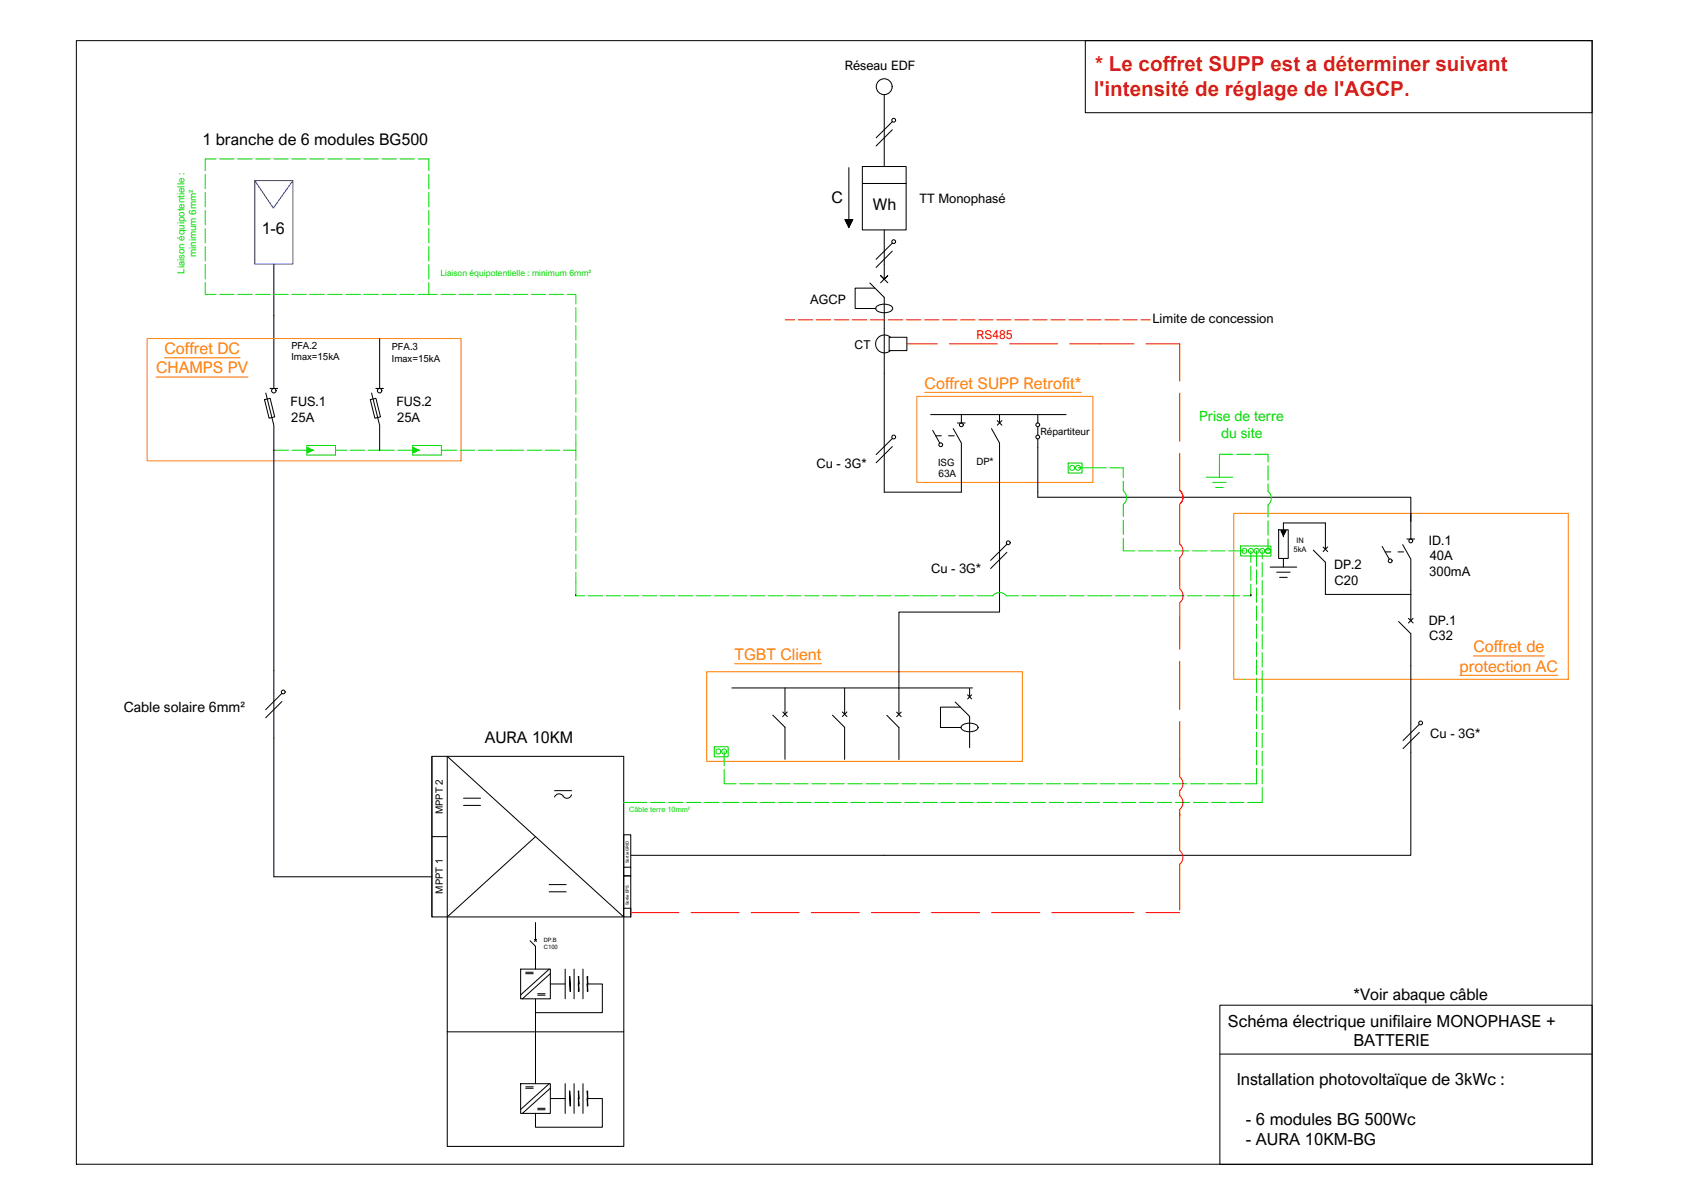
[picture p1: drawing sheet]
<svg xmlns="http://www.w3.org/2000/svg" width="420mm" height="297mm" viewBox="0 0 420 297" stroke-linecap="round" stroke-linejoin="round" font-family="sans-serif">
<!-- layer: 0 -->
<g fill="none" stroke="#000" stroke-width=".25">
<path d="M19.1 10.1h378.1v280.3h-378.1zM66 99.7l1.4-.4 1.1 4.7-1.4 .3zM66.3 98l2 8.1v61.1M92.4 99.7l1.4-.4 1.1 4.7-1.4 .3zM92.7 98l2 8.1v6.2M220.6 93.1v18.3M222.2 84.1a2.22 2.22 0 0 0-3.1 .1 2.22 2.22 0 0 0 0 3.1 2.22 2.22 0 0 0 3.1 .1M239.9 118.3v4.4h-19.3M247.4 106.9l2 3.6v42.2h-25.1v18.9M248.8 104.9l1.2 1.1M249.4 103.4v2.1M250 104.9l-1.2 1.1"/>
<path d="M258.9 109.5v14.5h93.1v4M258.9 103.4v2.1M258.9 106.4v2.1M143.7 148.6h.1M312.1 148.6h.1M68.3 184.1v34.6h39.5M107.8 188.6v40.1M111.6 188.6h44v40.1h-44zM352 187.6v25.7h-194.6M107.8 208.7h3.8M133.6 208.7l-22 20h-3.8v-40.1h3.8l44 40.1M111.6 228.8v28.5h44v-28.5"/>
<path d="M133.6 239.6v2.1M133.6 230.1v1.5M157.4 226.5v2.2M111.6 257.3v28.6h44v-28.6M129.9 241.7h7.4v7.4h-7.4zM131.2 242.5h1.8M131.2 242.8h1.8M133.6 252.6v17.7M134.2 247.8h1.8M134.2 248.2h1.8M137 241.7l-7.1 6.4M137.3 242.8l-7 6.3"/>
<path d="M137.3 245.4h3.7M141 241.7v7.4M142.1 245.4h.1M143.2 241.7v7.4M144.4 245.4h.1M145.5 241.7v7.4M146.6 245.4h.1M146.6 245.4h3.7v7.2h-16.7v-3.5M304.4 250.7h92.8v39.7h-92.8zM129.9 270.3h7.4v7.4h-7.4zM131.2 271.1h1.8M131.2 271.4h1.8"/>
<path d="M134.2 276.4h1.8M134.2 276.8h1.8M137 270.3l-7.1 6.4M137.3 271.4l-7 6.3M137.3 274h3.7M141 270.3v7.4M142.1 274h.1M143.2 270.3v7.4M144.4 274h.1M145.5 270.3v7.4M146.6 274h.1M146.6 274h3.7v7.1h-16.7v-3.4"/>
</g>
<!-- layer: Liaisons -->
<g fill="none" stroke="#000" stroke-width=".25">
<path d="M270.8 10.1h126.4v18h-126.4zM220.6 23.6v17.9M222.6 32.4l-4 4M222.7 30.3l-4.1 4.1M210.8 54.8h1.9l-.9 1.9zM211.8 41.8v13M215.2 41.5h10.9v15.8h-10.9zM215.2 45.8h10.9M220.6 57.3v12.3M68.3 78.7v18.2M217 70.6l3.6 3.6v18.9M218.3 71.9h-4.9v5h5.1"/>
<path d="M218.8 76.4a3.2 3.2 0 0 1 3.9 .2 1.22 1.22 0 0 1-1.5 1.4l-1.7-.1a.87 .87 0 0 1-.9-.5 .87 .87 0 0 1 .2-1zM219.7 70.5l1.8-1.8-.9 .9-.9-.9 1.8 1.8M222.6 62.6l-4 4.1M222.7 60.6l-4.1 4.1M67.4 96.9h1.9M93.8 96.9h1.9M94.7 84.4v12.5M221.8 84.1h4.5v3.3h-4.5zM220.6 111.4v11.3M222.6 111.4l-4 4M222.7 109.3l-4.1 4.1M232.2 103.4h33.8"/>
<path d="M232.7 107.3l1.8 3.2M233.5 108.7h1.4M236.7 108.7h1.4M237.8 106.9l2.1 3.6v7.8M238.9 105.5h1.9M239.9 103.4v2.1M251.2 137.7l-4 4.1M251.2 135.7l-4 4.1M319 132.1h2.4v7.2h-2.4zM319.6 132.4h1.2l-.6 1.2zM320.2 133.6v-3.2h10.5v6.6M320.2 139.3v2.1"/>
<path d="M327.7 137.2l3 3v8.1h21.3M330.1 136.4l1.2 1.2M331.3 136.4l-1.2 1.2M344.8 136.3l1.8 3.2M345.6 137.6h1.4M348.8 137.6h1.4M350 135.8l2 3.6v15.4M351 134.4h2M352 128v6.4M316.9 141.4h6.7M318.5 142.7h3.4M319.3 144h1.9"/>
<path d="M349 155l3 3.1v29.5M351.4 154.2l1.2 1.2M352.6 154.2l-1.2 1.2M68.3 167.2v16.9M70.3 172.9l-4 4.1M70.3 175l-4 4M182.6 171.6h60M192.8 178.4l3.1 3v8M195.3 177.6l1.1 1.1M195.9 171.6v6.5M196.4 177.6l-1.1 1.1M207.7 178.4l3 3v8"/>
<path d="M210.2 177.6l1.1 1.1M210.7 171.6v6.5M211.3 177.6l-1.1 1.1M221.3 178.4l3 3v8M223.7 177.6l1.2 1.2M224.3 171.6v6.6M224.9 177.6l-1.2 1.2M238.3 175.1l3.6 3.6v7.8M239.6 176.4h-4.9v5h5.1M241.4 173.3l1 1M241.9 171.7v2.1M242.4 173.3l-1 1"/>
<path d="M115.7 199.1h4.2M138.4 197.2h4.2M140.5 198.5a1.22 1.22 0 0 0-2.1 .3M142.6 198.2a1.15 1.15 0 0 1-1 .9 1.15 1.15 0 0 1-1.1-.6M240.1 180.9a3.2 3.2 0 0 1 3.9 .2 1.22 1.22 0 0 1-1.5 1.4l-1.7-.1a.87 .87 0 0 1-.9-.5 .87 .87 0 0 1 .2-1zM354.1 182.7l-4 4M354.1 180.7l-4 4M115.7 200.9h4.2M155.6 218.4h1.8v10.3h-1.8zM155.6 208.2h1.8v10.2h-1.8zM132.2 234.6l1.4 1.4v3.6M133.4 234.3l.5 .5"/>
<path d="M133.6 231.6v2.9M133.9 234.3l-.5 .5M137 220.6h4.3M137 222.4h4.3"/>
<circle cx="220.6" cy="21.6" r="1.98"/>
<circle cx="223" cy="30" r=".48"/>
<circle cx="223" cy="60.3" r=".48"/>
<circle cx="68.3" cy="97.4" r=".56"/>
<circle cx="94.7" cy="97.4" r=".56"/>
<circle cx="223" cy="109" r=".48"/>
<circle cx="234.7" cy="110.9" r=".48"/>
<circle cx="239.9" cy="105.9" r=".48"/>
<circle cx="258.9" cy="105.9" r=".48"/>
<circle cx="258.9" cy="109" r=".48"/>
<circle cx="251.6" cy="135.4" r=".48"/>
<circle cx="346.8" cy="139.9" r=".48"/>
<circle cx="352" cy="134.9" r=".48"/>
<circle cx="70.7" cy="172.6" r=".48"/>
<circle cx="354.4" cy="180.3" r=".48"/>
</g>
<!-- layer: photovoltaique -->
<path d="M68.3 65.9v12.8" fill="none" stroke="#000" stroke-width=".25"/>
<!-- layer: Terre -->
<g fill="none" stroke="#0d0" stroke-width=".25">
<path d="M53.9 39.6h-2.7v3M54.8 39.6h3.6M59.3 39.6h3.6M63.8 39.6h3.6M68.3 39.6h3.6M72.8 39.6h3.6M77.3 39.6h3.6M81.8 39.6h3.6M86.3 39.6h3.6M90.8 39.6h3.6M95.3 39.6h3.6M99.8 39.6h3.6"/>
<path d="M104.3 39.6h2.7v3M51.2 43.5v3.6M51.2 48v3.6M51.2 52.5v3.6M51.2 57v3.6M107 43.5v3.6M107 48v3.6M107 52.5v3.6M107 57v3.6M51.2 70.5v2.9h2.7M51.2 61.5v3.6M51.2 66v3.6"/>
<path d="M54.8 73.4h3.6M59.3 73.4h3.6M63.8 73.4h3.6M68.3 73.4h3.6M72.8 73.4h3.6M77.3 73.4h3.6M81.8 73.4h3.6M86.3 73.4h3.6M90.8 73.4h3.6M95.3 73.4h3.6M99.8 73.4h3.6M107 70.5v2.9h-2.7"/>
<path d="M107 61.5v3.6M107 66v3.6M107 73.4h2.1M110 73.4h3.6M114.5 73.4h3.7M119 73.4h3.6M123.5 73.4h3.6M128 73.4h3.6M132.5 73.4h3.6M137 73.4h3.7M141.5 73.4h2.2v2.4M143.7 76.7v3.6"/>
<path d="M143.7 81.2v3.6M143.7 85.7v3.6M143.7 90.2v3.6M143.7 94.7v3.6M143.7 99.2v3.6M68.3 112.3h3.7M72.9 112.3h5.1M76.6 111.1h7.1v2.4h-7.1zM76.8 111.7l1.2 .6-1.2 .6zM83.7 112.3h2.8M87.4 112.3h3.6M91.9 112.3h6.5"/>
<path d="M99.3 112.3h5.1M103 111.1h7.1v2.4h-7.1zM103.2 111.7l1.2 .6-1.2 .6zM110.1 112.3h3.8M114.8 112.3h3.6M119.3 112.3h3.6M123.8 112.3h6.9M131.6 112.3h3.6M136.1 112.3h3.6M140.6 112.3h3.1v2.5M143.7 103.7v3.6M143.7 108.2v4.1"/>
<path d="M143.7 115.7v3.6M266.5 115.5h3.5v2.5h-3.5zM269 116.7h7M276.9 116.7h3.3l.1 2.4M280.3 120v2.4a2.21 2.21 0 0 1 0 3.4v3M300.9 119h6.7M307.6 113.3h-3.4v5.7v-2.4M308.5 113.3h3.6M313 113.3h3.4M316.4 113.3v1.9M316.4 116.1v3.6M143.7 120.2v3.6"/>
<path d="M143.7 124.7v3.6M143.7 129.2v3.6M143.7 133.7v3.6M143.7 138.2v3.6M280.2 137.4h3M280.3 129.8v3.6M280.3 134.2v3.1M284.1 137.4h3.6M288.6 137.4h3.6M293.1 137.4h3.6M297.6 137.4h3.6M302.1 137.4h3.6"/>
<path d="M302.6 120.3h3.3M303.3 121.6h1.9M306.6 137.4h3.8M309.5 136.1l7.6 .1v2.5l-7.6-.1zM309.5 137.4h.1M312.1 137.4v2.9M313.5 137.4v3.8M314.9 137.3v2.1M316 136.9l.3-.1a.61 .61 0 0 1 .7 .6 .63 .63 0 0 0-.9-.6 .63 .63 0 0 0-.1 1 .63 .63 0 0 0 1-.3v-.1a.62 .62 0 0 1-.9 .6 .62 .62 0 0 1-.1-1.1zM316.4 120.7v1.9a2.18 2.18 0 0 1 0 3.3v3.1M316.4 129.9v3.6M316.4 134.4v3"/>
<path d="M143.7 142.7v5.9h2.2M146.8 148.6h3.6M151.3 148.6h3.6M155.8 148.6h3.6M160.3 148.6h3.6M164.8 148.6h3.6M169.3 148.6h3.6M173.8 148.6h3.6M178.3 148.6h3.6M182.8 148.6h3.6M187.3 148.6h3.6M191.8 148.6h3.6"/>
<path d="M196.3 148.6h3.6M200.8 148.6h3.6M205.3 148.6h3.6M209.8 148.6h3.6M214.3 148.6h3.6M218.8 148.6h3.6M223.3 148.6h3.6M227.8 148.6h6.1M234.8 148.6h3.6M239.3 148.6h3.6M243.8 148.6h3.9a2.21 2.21 0 0 1 3.4 0h3M255 148.6h3.6"/>
<path d="M259.5 148.6h6.5M266.9 148.6h3.6M271.4 148.6h6M278.3 148.6h3.6M282.8 148.6h3.6M287.3 148.6h3.6M291.8 148.6h3.6M296.3 148.6h3.6M300.8 148.6h3.6M305.3 148.6h4M312.1 141.2v3.6M312.1 145.7v2.9h-1.9"/>
<path d="M313.5 142.1v3.6M313.5 146.6v3.6M313.5 151.1v3.6M313.5 155.6v3.6M314.9 140.3v3.6M314.9 144.8v3.6M314.9 149.3v3.6M314.9 153.8v3.6M314.9 158.3v3.6M310.5 169.4v.1M313.5 160.1v3.6M313.5 164.6v3.6"/>
<path d="M313.5 169.1v3.6M313.5 173.6v3.6M313.5 178.1v3.6M314.9 162.8v3.6M314.9 167.3v5.7M314.9 173.9v3.6M314.9 178.4v3.6M178.2 186.2h3.5v2.5h-3.5zM180.7 191.9v3.6h2.9M180.7 187.4v3.6M184.6 195.5h3.6M189 195.5h3.6"/>
<path d="M193.5 195.5h3.6M198 195.5h3.6M202.5 195.5h3.6M207.1 195.5h3.6M211.5 195.5h3.6M216 195.5h3.6M220.5 195.5h3.6M225 195.5h3.6M229.6 195.5h3.6M234 195.5h3.6M238.5 195.5h3.6M243 195.5h3.7"/>
<path d="M247.5 195.5h3.6M252.1 195.5h3.6M256.5 195.5h3.6M261 195.5h3.6M265.5 195.5h3.7M270 195.5h3.6M274.6 195.5h3.6M279 195.5h3.6M283.5 195.5h3.6M288.1 195.5h3.6M292.5 195.5h3.6M297.1 195.5h3.6"/>
<path d="M301.5 195.5h3.6M306 195.5h3.6M313.5 191.6v3.9h-2.9M313.5 182.6v3.6M313.5 187.1v3.6M314.9 182.9v3.6M314.9 187.4v3.6M314.9 191.9v3.6M314.9 196.4v3.6M155.6 200.1h5.8M162.3 200.1h3.6M166.8 200.1h3.6"/>
<path d="M171.3 200.1h3.6M175.8 200.1h3.6M180.3 200.1h4.1M185.3 200.1h3.6M189.8 200.1h3.6M194.3 200.1h3.6M198.8 200.1h3.6M203.3 200.1h3.6M207.8 200.1h3.6M212.3 200.1h3.6M216.8 200.1h3.6M221.3 200.1h3.6"/>
<path d="M225.8 200.1h3.6M230.3 200.1h3.6M234.8 200.1h3.6M239.3 200.1h3.6M243.8 200.1h3.6M248.3 200.1h3.6M252.8 200.1h3.6M257.3 200.1h3.6M261.8 200.1h3.6M266.3 200.1h3.6M270.8 200.1h3.6M275.3 200.1h3.6"/>
<path d="M279.8 200.1h3.6M284.3 200.1h3.6M288.8 200.1h3.6M293.3 200.1h3.6M297.8 200.1h3.6M302.3 200.1h3.6M306.8 200.1h3.6M311.3 200.1h3.6"/>
<circle cx="267.5" cy="116.7" r=".62"/>
<circle cx="269" cy="116.7" r=".62"/>
<circle cx="310.5" cy="137.4" r=".62"/>
<circle cx="312.1" cy="137.4" r=".62"/>
<circle cx="313.5" cy="137.4" r=".62"/>
<circle cx="314.9" cy="137.4" r=".62"/>
<circle cx="179.3" cy="187.4" r=".62"/>
<circle cx="180.7" cy="187.4" r=".62"/>
</g>
<!-- layer: CONTOUR ACCESSOIRES -->
<path d="M155.6 216.3h1.8M155.6 226.5h1.8" fill="none" stroke="#000" stroke-width=".25"/>
<!-- layer: Modules -->
<path d="M63.6 45v20.9h9.5v-20.9h-9.5l4.6 6.9 4.9-6.9" fill="none" stroke="#00f" stroke-width=".25"/>
<!-- layer: Coffrets -->
<path d="M36.7 84.4h78.3v30.5h-78.3zM38.9 94h23M41 89.2h18.9M228.7 98.8h44v21.5h-44zM230.7 97.9h39.1M307.8 128h83.5v41.4h-83.5zM176.3 167.5h78.8v22.4h-78.8zM183.3 165.5h21.6M364.2 168.4h24.5M367.6 163.6h17.7" fill="none" stroke="#ff7f00" stroke-width=".25"/>
<!-- layer: Terre -->
<g fill="#0d0" stroke="#0d0" stroke-width=".25">
<path d="M76.8 111.7l1.2 .6h-1.2zM76.8 112.3v.6l1.2-.6z"/>
<path d="M103.2 111.7l1.2 .6h-1.2zM103.2 112.3v.6l1.2-.6z"/>
</g>
<!-- layer: CABLE RS485 -->
<g fill="none" stroke="#f00" stroke-width=".25">
<path d="M226.3 85.8h7.6M236.9 85.8h12M251.9 85.8h12M266.9 85.8h16M285.9 85.8h8.4v9.2M294.3 98v12M294.3 113.1v9.2M294.3 125.7v10a2.21 2.21 0 0 1 0 3.4l.1 7.8a2.21 2.21 0 0 1 0 3.4l-.1 11.6M294.3 122.3a2.21 2.21 0 0 1 0 3.4 2.21 2.21 0 0 0 0-3.4zM294.3 179.9v13.9a2.21 2.21 0 0 1 0 3.4v1.3a2.21 2.21 0 0 1 0 3.4v1.6M294.3 164.9v12M294.3 202.9v9.2a2.21 2.21 0 0 1 0 3.4v11.4"/>
<path d="M157.4 227.6h12M172.4 227.6h12M187.4 227.6h12M202.4 227.6h12M217.4 227.6h12M232.4 227.6h12M247.4 227.6h12M262.4 227.6h20.5M285.9 227.6h8.4"/>
</g>
<!-- layer: Liaisons -->
<g fill="#000" stroke="#000" stroke-width=".25">
<path d="M210.8 54.8h1.9l-.9 1.9z"/>
<path d="M319.6 132.4h.6v1.2zM320.2 132.4v1.2l.6-1.2z"/>
</g>
<!-- layer: Terre -->
<g fill="none" stroke="#f00" stroke-width=".25">
<path d="M195.9 79.8h2.4M199.2 79.8h3.6M203.7 79.8h3.6M208.2 79.8h3.6M212.7 79.8h3.6M217.2 79.8h3.6M221.7 79.8h3.6M226.2 79.8h3.6M230.7 79.8h3.6M235.2 79.8h3.6M239.7 79.8h3.6M244.2 79.8h3.6"/>
<path d="M248.7 79.8h3.6M253.2 79.8h3.6M257.7 79.8h3.6M262.2 79.8h3.6M266.7 79.8h3.6M271.2 79.8h3.6M275.7 79.8h3.6M280.2 79.8h3.6M284.7 79.8h2.3"/>
</g>
<!-- layer: 0 -->
<g fill="#000" stroke="#000" stroke-width=".25">
<path d="M142.1 243.5l.1 1.9zM142.1 243.5l.1 1.9z"/>
<path d="M142.3 245.4v1.8zM142.3 245.4v1.8z"/>
<path d="M144.3 245.4l.1 1.8zM144.3 245.4l.1 1.8zM144.3 243.5l.1 1.9zM144.3 243.5l.1 1.9z"/>
<path d="M146.5 243.5l.1 1.9zM146.5 243.5l.1 1.9z"/>
<path d="M146.5 245.4l.1 1.8zM146.5 245.4l.1 1.8z"/>
<path d="M142.1 272.1l.1 1.9zM142.1 272.1l.1 1.9z"/>
<path d="M142.3 274v1.8zM142.3 274v1.8z"/>
<path d="M144.3 274l.1 1.8zM144.3 274l.1 1.8zM144.3 272.1l.1 1.9zM144.3 272.1l.1 1.9z"/>
<path d="M146.5 272.1l.1 1.9zM146.5 272.1l.1 1.9z"/>
<path d="M146.5 274l.1 1.8zM146.5 274l.1 1.8z"/>
</g>
<!-- layer: Cartouche -->
<path d="M304.4 262.9h92.8" fill="none" stroke="#000" stroke-width=".25"/>
<g font-size="5.1" fill="#cd2027">
<text x="273.2" y="17.7">* Le coffret SUPP est a déterminer suivant</text>
<text x="272.9" y="23.9">l'intensité de réglage de l'AGCP.</text>
</g>
<g font-size="4.1">
<text x="306.3" y="256.1">Schéma électrique unifilaire MONOPHASE +</text>
<text x="337.7" y="261">BATTERIE</text>
<text x="308.6" y="270.7">Installation photovoltaïque de 3kWc :</text>
<text x="310.8" y="280.6">- 6 modules BG 500Wc</text>
<text x="310.8" y="285.6">- AURA 10KM-BG</text>
</g>
<g font-size="4">
<text x="50.5" y="36.2">1 branche de 6 modules BG500</text>
<text x="207.5" y="50.6">C</text>
<text x="217.8" y="52.4">Wh</text>
<text x="65.3" y="58.3">1-6</text>
<text x="120.9" y="185.2">AURA 10KM</text>
<text x="337.7" y="249.3">*Voir abaque câble</text>
</g>
<g font-size="4" fill="#ff7f00">
<text x="41" y="88.3">Coffret DC</text>
<text x="38.9" y="93.1">CHAMPS PV</text>
<text x="230.7" y="96.9">Coffret SUPP Retrofit*</text>
<text x="183.3" y="164.6">TGBT Client</text>
<text x="364.2" y="167.5">protection AC</text>
<text x="367.6" y="162.7">Coffret de</text>
</g>
<g font-size="3.5" fill="#0d0">
<text x="299.2" y="105">Prise de terre</text>
<text x="304.7" y="109.2">du site</text>
</g>
<text font-size="3.5" x="30.9" y="177.7">Cable solaire 6mm²</text>
<g font-size="3.2">
<text x="210.8" y="17.4">Réseau EDF</text>
<text x="229.4" y="50.6">TT Monophasé</text>
<text x="202.1" y="75.7">AGCP</text>
<text x="287.5" y="80.5">Limite de concession</text>
<text x="72.5" y="101.3">FUS.1</text>
<text x="98.9" y="101.3">FUS.2</text>
<text x="72.7" y="105.1">25A</text>
<text x="99.1" y="105.1">25A</text>
<text x="203.7" y="116.6">Cu - 3G*</text>
<text x="356.5" y="135.8">ID.1</text>
<text x="232.3" y="143">Cu - 3G*</text>
<text x="332.9" y="142">DP.2</text>
<text x="356.6" y="143.6">300mA</text>
<text x="356.7" y="139.7">40A</text>
<text x="333" y="145.9">C20</text>
<text x="356.5" y="155.8">DP.1</text>
<text x="356.6" y="159.7">C32</text>
<text x="356.8" y="184">Cu - 3G*</text>
</g>
<text font-size="3" x="213.2" y="87">CT</text>
<text font-size="3" fill="#f00" x="243.7" y="84.5">RS485</text>
<g font-size="2.5">
<text x="259.6" y="108.4">Répartiteur</text>
<text x="234.1" y="116.1">ISG</text>
<text x="234.1" y="119.1">63A</text>
<text x="243.6" y="116.1">DP*</text>
<text x="110.5" y="203.1" transform="rotate(-90 110.5 203.1)">MPPT 2</text>
<text x="110.5" y="222.9" transform="rotate(-90 110.5 222.9)">MPPT 1</text>
</g>
<g font-size="2.4" fill="#0d0">
<text x="48.9" y="64.1" transform="rotate(-90 48.9 64.1)">minimum 6mm²</text>
<text x="46" y="68.2" transform="rotate(-90 46 68.2)">Liaison équipotentielle :</text>
</g>
<g font-size="2.4">
<text x="72.7" y="86.9">PFA.2</text>
<text x="72.7" y="89.8">Imax=15kA</text>
<text x="97.8" y="87.4">PFA.3</text>
<text x="97.8" y="90.2">Imax=15kA</text>
</g>
<text font-size="2.1" fill="#0d0" x="109.9" y="68.9">Liaison équipotentielle : minimum 6mm²</text>
<g font-size="1.9">
<text x="322.7" y="137.6">5kA</text>
<text x="323.5" y="135.3">IN</text>
</g>
<text font-size="1.8" fill="#0d0" x="157" y="202.6">Câble terre 10mm²</text>
<g font-size="1.5">
<text x="135.7" y="235">DP.B</text>
<text x="135.7" y="236.8">C100</text>
</g>
<g font-size="1.1">
<text x="156.9" y="215.3" transform="rotate(-90 156.9 215.3)">Sortie GRID</text>
<text x="156.9" y="225.8" transform="rotate(-90 156.9 225.8)">Sortie EPS</text>
</g>
</svg>
